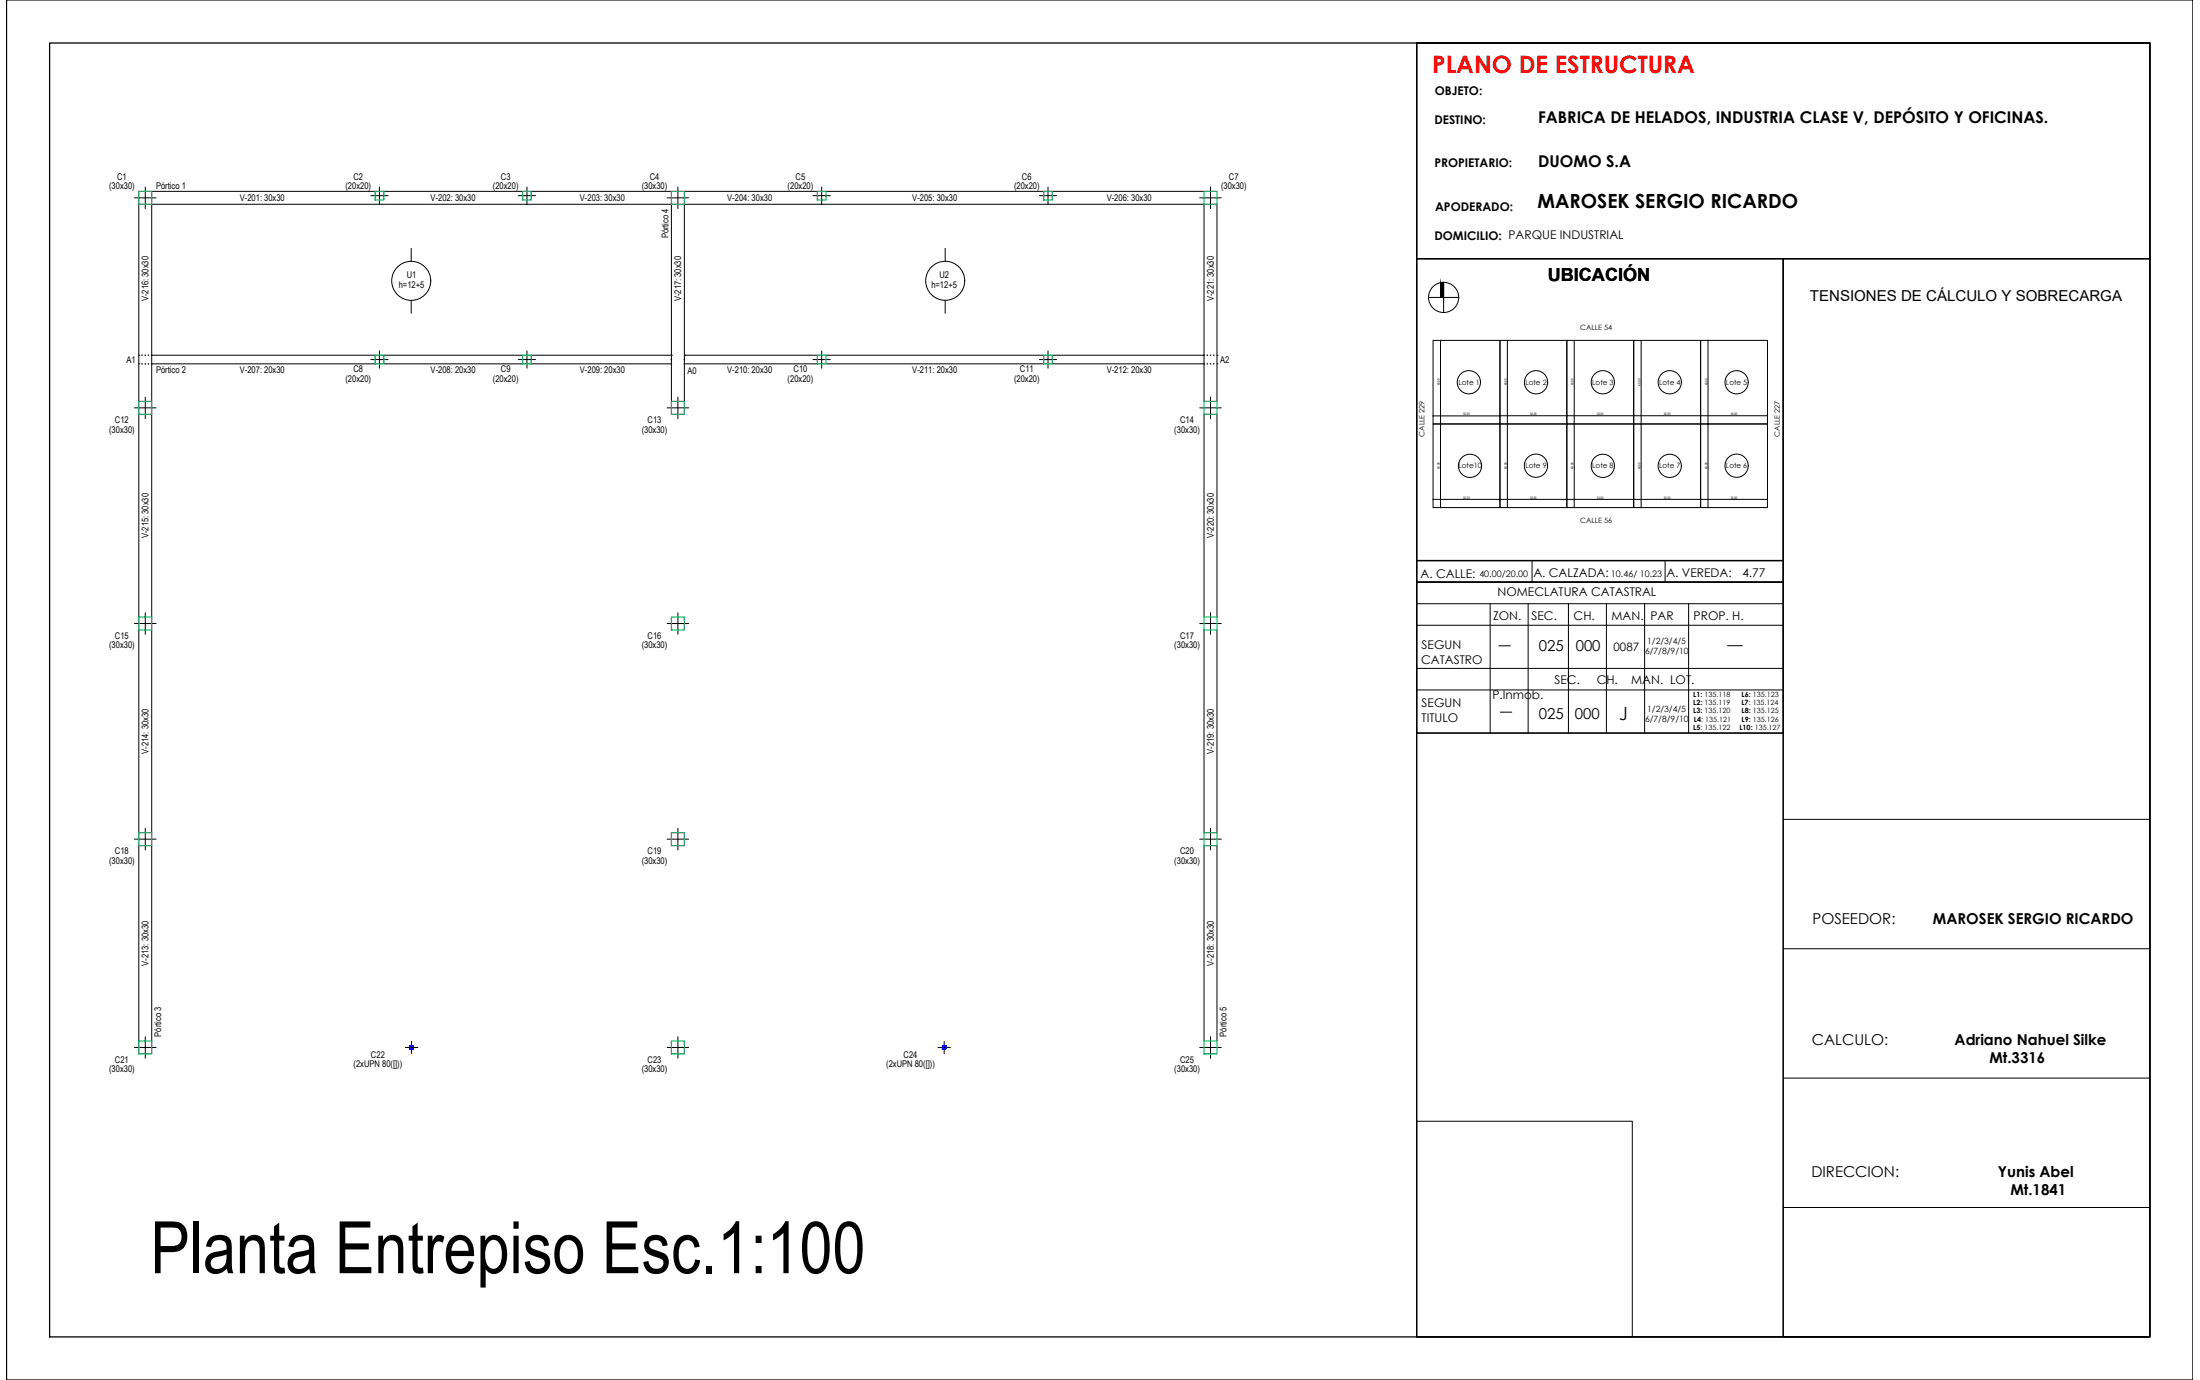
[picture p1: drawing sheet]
<svg xmlns="http://www.w3.org/2000/svg" width="510mm" height="320mm" viewBox="0 0 510 320" stroke-linecap="round" stroke-linejoin="round" font-family="sans-serif">
<!-- layer: 0 -->
<g fill="none" stroke="#000" stroke-width=".23">
<path d="M328.5 10h170v300h-170zM328.5 60h170M413.5 60v250M332.3 78.9h15.5v19.4h-15.5zM334 78.9v.1M334 78.9v38.8M347.8 78.9h15.5v19.4h-15.5zM349.5 78.9v.1M349.5 78.9v38.8M363.3 78.9h15.5v19.4h-15.5zM365 78.9l.1 .1M365 78.9v38.8"/>
<path d="M378.8 78.9h15.5v19.4h-15.5zM380.5 78.9l.1 .1M380.5 79v38.7M394.3 78.9h15.5v19.4h-15.5zM396 78.9l.1 .1M396 78.9l.1 38.8M332.3 98.3h15.5v19.4h-15.5zM332.3 96.4v.1M334 98.3h.1M347.8 98.3h15.5v19.4h-15.5zM347.8 96.4v.1M349.5 98.3h.1"/>
<path d="M363.3 98.3h15.5v19.4h-15.5zM363.3 96.4h.1M365 98.3h.1M378.8 98.3h15.5v19.4h-15.5zM378.8 96.4h.1M380.5 98.3l.1 .1M394.3 98.3h15.5v19.4h-15.5zM394.4 96.4h-.1M396 98.3h.1M409.8 96.4h-77.5M409.9 96.4h-.1M332.3 115.8h77.5"/>
<path d="M332.3 115.8h.1M334 117.7h.1M347.8 115.8h.1M363.3 115.8h.1M365 117.7h.1M378.8 115.8h.1M394.4 115.8h-.1M328.5 135h85M328.5 140h85M345.5 140v30M354.3 140v30M355.2 130v5"/>
<path d="M363.7 140v30M372.5 140v30M381.3 140v30M386.1 130v5M391.5 140v30M328.5 145h85M328.5 155h85M328.5 160h85M328.5 170h85M413.5 190h85M413.5 220h85M328.5 260h50v50h-50z"/>
<path d="M413.5 250h85M413.5 280h85"/>
<circle cx="340.6" cy="88.6" r="2.69"/>
<circle cx="356.2" cy="88.6" r="2.69"/>
<circle cx="371.6" cy="88.6" r="2.69"/>
<circle cx="387.2" cy="88.6" r="2.69"/>
<circle cx="402.7" cy="88.6" r="2.69"/>
<circle cx="340.9" cy="108" r="2.69"/>
<circle cx="356.1" cy="108" r="2.69"/>
<circle cx="371.6" cy="108" r="2.69"/>
<circle cx="387.2" cy="108" r="2.69"/>
<circle cx="402.7" cy="108" r="2.69"/>
</g>
<!-- layer: VISTAS -->
<g fill="#000" stroke="#000" stroke-width=".23">
<path d="M334.4 65.5h.3z"/>
<path d="M334.4 65.5h.3zM334 65.5h.7z"/>
<path d="M334 65.5l.7 3.5v-3.5zM334 65.5l.7 3.5h-.7z"/>
</g>
<!-- layer: SILUETA DE SUPERFICIES -->
<g fill="none" stroke="#000" stroke-width=".23">
<path d="M331.2 69h7M334 65.5v3.5M334.7 65.5v7"/>
<circle cx="334.7" cy="69" r="3.5"/>
</g>
<!-- layer: plano 01 -->
<path d="M347.5 149.7h2.7M400.6 149.7h3.4M347.9 165.1h2.6" fill="none" stroke="#000" stroke-width=".23"/>
<!-- layer: 0 -->
<path d="M1.5 0h507v320h-507zM11.5 10h487v300h-487zM328.5 10h170v300h-170zM328.5 10h170v50h-170zM328.5 60h85v70h-85zM413.5 60h85v250h-85zM328.5 130h85v5h-85zM328.5 135h85v35h-85z" fill="none" stroke="#000" stroke-width=".3"/>
<!-- layer: VIG_CARAS -->
<g fill="none" stroke="#000" stroke-width=".23">
<path d="M32.2 47.4v45.7M35.2 44.4h51.8M89 44.4h32.2M95.3 57.6v3M123.2 44.4h32.5M158.7 44.4h30.8M191.5 44.4h50.5M219.2 57.6v3M244 44.4h35.2M282.2 47.4v45.7M95.3 69.7v2.9M219.2 69.6v3"/>
<path d="M32.2 82.4h.1M32.2 84.4h.1M32.2 96.1v47M35.2 93.1v-45.7h120.5v45.7M35.2 96.1v47M35.2 84.4h51.8M35.2 82.4h51.8M89 84.4h32.2M89 82.4h32.2M123.2 84.4h32.5M123.2 82.4h32.5M155.7 82.4h.1"/>
<path d="M158.7 82.4h.1M158.7 93.1v-45.7h120.5v45.7M158.7 84.4h30.8M158.7 82.4h30.8M191.5 84.4h50.5M191.5 82.4h50.5M244 84.4h35.2M244 82.4h35.2M279.2 96.1v47M282.2 84.4h.1M282.2 82.4h.1M282.2 96.1v47"/>
<path d="M32.2 146.1v47M35.2 146.1v47M279.2 146.1v47M282.2 146.1v47M32.2 196.1v45.3M35.2 196.1v45.3M279.2 196.1v45.3M282.2 196.1v45.3"/>
<circle cx="95.4" cy="65.1" r="4.5"/>
<circle cx="219.2" cy="65.1" r="4.5"/>
</g>
<g fill="#000" stroke="#000" stroke-width=".23">
<circle cx="32.9" cy="82.4" r=".06"/>
<circle cx="32.9" cy="84.4" r=".06"/>
<circle cx="33.7" cy="84.4" r=".06"/>
<circle cx="33.7" cy="82.4" r=".06"/>
<circle cx="34.4" cy="82.4" r=".06"/>
<circle cx="34.4" cy="84.4" r=".06"/>
<circle cx="35.2" cy="84.4" r=".06"/>
<circle cx="35.2" cy="82.4" r=".06"/>
<circle cx="155.7" cy="83.4" r=".06"/>
<circle cx="155.7" cy="84.4" r=".06"/>
<circle cx="158.7" cy="83.4" r=".06"/>
<circle cx="158.7" cy="84.4" r=".06"/>
<circle cx="279.2" cy="82.4" r=".06"/>
<circle cx="279.2" cy="84.4" r=".06"/>
<circle cx="279.9" cy="82.4" r=".06"/>
<circle cx="279.9" cy="84.4" r=".06"/>
<circle cx="280.7" cy="82.4" r=".06"/>
<circle cx="280.7" cy="84.4" r=".06"/>
<circle cx="281.4" cy="82.4" r=".06"/>
<circle cx="281.4" cy="84.4" r=".06"/>
</g>
<!-- layer: COLUMNAS_EJES -->
<g fill="none" stroke="#000" stroke-width=".23">
<path d="M31.2 45.9h5M33.7 43.4v5M86 45.4h4M88 43.4v4M120.2 45.4h4M122.2 43.4v4M154.7 45.9h5M157.2 43.4v5M188.5 45.4h4M190.5 43.4v4M241 45.4h4M243 43.4v4"/>
<path d="M278.2 45.9h5M280.7 43.4v5M31.2 94.6h5M33.7 92.1v5M86 83.4h4M88 81.4v4M120.2 83.4h4M122.2 81.4v4M154.7 94.6h5M157.2 92.1v5M188.5 83.4h4M190.5 81.4v4"/>
<path d="M241 83.4h4M243 81.4v4M278.2 94.6h5M280.7 92.1v5M31.2 144.6h5M33.7 142.1v5M154.7 144.6h5M157.2 142.1v5M278.2 144.6h5M280.7 142.1v5M31.2 194.6h5M33.7 192.1v5"/>
<path d="M154.7 194.6h5M157.2 192.1v5M278.2 194.6h5M280.7 192.1v5M31.2 242.9h5M33.7 240.4v5M94 242.9h2.9M95.4 241.5v2.8M154.7 242.9h5M157.2 240.4v5M217.5 242.9h2.9M218.9 241.5v2.8"/>
<path d="M278.2 242.9h5M280.7 240.4v5"/>
</g>
<!-- layer: PILAR_HORMIGON -->
<g fill="none" stroke="#00b85c" stroke-width=".3">
<path d="M32.2 44.4h3v3h-3zM87 44.4h2v2h-2zM121.2 44.4h2v2h-2zM155.7 44.4h3v3h-3zM189.5 44.4h2v2h-2zM242 44.4h2v2h-2zM279.2 44.4h3v3h-3zM32.2 93.1h3v3h-3zM87 82.4h2v2h-2zM121.2 82.4h2v2h-2zM155.7 93.1h3v3h-3zM189.5 82.4h2v2h-2z"/>
<path d="M242 82.4h2v2h-2zM279.2 93.1h3v3h-3zM32.2 143.1h3v3h-3zM155.7 143.1h3v3h-3zM279.2 143.1h3v3h-3zM32.2 193.1h3v3h-3zM155.7 193.1h3v3h-3zM279.2 193.1h3v3h-3zM32.2 241.4h3v3h-3zM155.7 241.4h3v3h-3zM279.2 241.4h3v3h-3z"/>
</g>
<!-- layer: PILAR_METALICO -->
<path d="M95 242.5h.4l-.4 .1v.6l.4 .1h-.4zM95.4 242.5h.5v.8h-.5l.4-.1v-.6zM218.5 242.5h.4h-.4v.7l.4 .1h-.4zM218.9 242.5h.5v.8h-.5l.4-.1v-.7z" fill="none" stroke="#00f" stroke-width=".23"/>
<text font-size="16.8" x="34.9" y="295.2">Planta Entrepiso Esc.1:100</text>
<text font-size="5.6" fill="#f00" x="332.1" y="17">PLANO DE ESTRUCTURA</text>
<text font-size="4.5" x="356.5" y="48.2">MAROSEK SERGIO RICARDO</text>
<g font-size="4.2">
<text x="358.9" y="65.2">UBICACIÓN</text>
<text x="375.4" y="166.9">J</text>
</g>
<g font-size="3.8">
<text x="356.6" y="28.6">FABRICA DE HELADOS, INDUSTRIA CLASE V, DEPÓSITO Y OFICINAS.</text>
<text x="356.6" y="38.8">DUOMO S.A</text>
</g>
<g font-size="3.5">
<text x="419.7" y="69.7">TENSIONES DE CÁLCULO Y SOBRECARGA</text>
<text x="356.8" y="150.9">025</text>
<text x="365.4" y="150.9">000</text>
<text x="356.8" y="166.8">025</text>
<text x="365.2" y="166.8">000</text>
<text x="420.3" y="214.2">POSEEDOR:</text>
<text x="448.2" y="214.2">MAROSEK SERGIO RICARDO</text>
<text x="420.1" y="242.3">CALCULO:</text>
<text x="453.2" y="242.3">Adriano Nahuel Silke</text>
<text x="461.3" y="246.5">Mt.3316</text>
<text x="420" y="272.8">DIRECCION:</text>
<text x="463.2" y="272.8">Yunis Abel</text>
<text x="466.2" y="277">Mt.1841</text>
</g>
<g font-size="2.8">
<text x="332.7" y="22">OBJETO:</text>
<text x="332.6" y="28.7">DESTINO:</text>
<text x="332.6" y="38.8">PROPIETARIO:</text>
<text x="332.8" y="48.8">APODERADO:</text>
<text x="332.6" y="55.6">DOMICILIO: PARQUE INDUSTRIAL</text>
<text x="329.4" y="134">A. CALLE:</text>
<text x="355.5" y="133.8">A. CALZADA:</text>
<text x="386.4" y="133.8">A. VEREDA:</text>
<text x="404" y="133.8">4.77</text>
<text x="346.2" y="143.6">ZON.</text>
<text x="347.2" y="138.2">NOMECLATURA CATASTRAL</text>
<text x="355.1" y="143.6">SEC.</text>
<text x="364.9" y="143.6">CH.</text>
<text x="373.7" y="143.6">MAN. PAR</text>
<text x="392.7" y="143.6">PROP. H.</text>
<text x="329.5" y="153.9">CATASTRO</text>
<text x="329.6" y="150.5">SEGUN</text>
<text x="360.5" y="158.6">SEC.</text>
<text x="370.2" y="158.6">CH.</text>
<text x="378.3" y="158.6">MAN. LOT.</text>
<text x="329.6" y="167.4">TITULO</text>
<text x="329.6" y="164">SEGUN</text>
<text x="346" y="162">P.Inmob.</text>
</g>
<text font-size="2.7" x="374.1" y="150.9">0087</text>
<g font-size="2.1">
<text x="27.1" y="41.7">C1</text>
<text x="81.9" y="41.7">C2</text>
<text x="116.1" y="41.7">C3</text>
<text x="150.6" y="41.7">C4</text>
<text x="184.5" y="41.7">C5</text>
<text x="237" y="41.7">C6</text>
<text x="285" y="41.7">C7</text>
<text x="25.3" y="43.9">(30x30)</text>
<text x="36.2" y="43.7">Pórtico 1</text>
<text x="55.6" y="46.6">V-201: 30x30</text>
<text x="80.1" y="43.9">(20x20)</text>
<text x="99.9" y="46.6">V-202: 30x30</text>
<text x="114.3" y="43.9">(20x20)</text>
<text x="134.5" y="46.6">V-203: 30x30</text>
<text x="148.8" y="43.9">(30x30)</text>
<text x="168.6" y="46.6">V-204: 30x30</text>
<text x="182.6" y="43.9">(20x20)</text>
<text x="211.5" y="46.6">V-205: 30x30</text>
<text x="235.1" y="43.9">(20x20)</text>
<text x="256.6" y="46.6">V-206: 30x30</text>
<text x="283.1" y="43.9">(30x30)</text>
<text x="155" y="55.3" transform="rotate(-90 155 55.3)">Pórtico 4</text>
<text x="94.3" y="64.5">U1</text>
<text x="217.8" y="64.5">U2</text>
<text x="34.4" y="69.8" transform="rotate(-90 34.4 69.8)">V-216: 30x30</text>
<text x="92.5" y="66.8">h=12+5</text>
<text x="157.9" y="69.8" transform="rotate(-90 157.9 69.8)">V-217: 30x30</text>
<text x="216" y="66.8">h=12+5</text>
<text x="281.4" y="69.8" transform="rotate(-90 281.4 69.8)">V-221: 30x30</text>
<text x="29.3" y="84.1">A1</text>
<text x="36.2" y="86.6">Pórtico 2</text>
<text x="55.6" y="86.6">V-207: 20x30</text>
<text x="80.1" y="88.6">(20x20)</text>
<text x="81.9" y="86.4">C8</text>
<text x="99.9" y="86.6">V-208: 20x30</text>
<text x="114.3" y="88.6">(20x20)</text>
<text x="116.1" y="86.4">C9</text>
<text x="134.5" y="86.6">V-209: 20x30</text>
<text x="159.4" y="86.7">A0</text>
<text x="168.6" y="86.6">V-210: 20x30</text>
<text x="182.6" y="88.6">(20x20)</text>
<text x="184" y="86.4">C10</text>
<text x="211.5" y="86.6">V-211: 20x30</text>
<text x="235.1" y="88.6">(20x20)</text>
<text x="236.5" y="86.4">C11</text>
<text x="256.6" y="86.6">V-212: 20x30</text>
<text x="282.9" y="84.1">A2</text>
<text x="25.3" y="100.3">(30x30)</text>
<text x="26.7" y="98.1">C12</text>
<text x="148.8" y="100.3">(30x30)</text>
<text x="150.2" y="98.1">C13</text>
<text x="272.3" y="100.3">(30x30)</text>
<text x="273.7" y="98.1">C14</text>
<text x="34.4" y="124.8" transform="rotate(-90 34.4 124.8)">V-215: 30x30</text>
<text x="281.4" y="124.8" transform="rotate(-90 281.4 124.8)">V-220: 30x30</text>
<text x="343" y="133.7">40.00/20.00</text>
<text x="373.5" y="133.7">10.46/ 10.23</text>
<text x="26.7" y="148.1">C15</text>
<text x="150.2" y="148.1">C16</text>
<text x="273.7" y="148.1">C17</text>
<text x="25.3" y="150.3">(30x30)</text>
<text x="148.8" y="150.3">(30x30)</text>
<text x="272.3" y="150.3">(30x30)</text>
<text x="34.4" y="174.8" transform="rotate(-90 34.4 174.8)">V-214: 30x30</text>
<text x="281.4" y="174.8" transform="rotate(-90 281.4 174.8)">V-219: 30x30</text>
<text x="25.3" y="200.3">(30x30)</text>
<text x="26.7" y="198.1">C18</text>
<text x="148.8" y="200.3">(30x30)</text>
<text x="150.2" y="198.1">C19</text>
<text x="272.3" y="200.3">(30x30)</text>
<text x="273.7" y="198.1">C20</text>
<text x="34.4" y="223.9" transform="rotate(-90 34.4 223.9)">V-213: 30x30</text>
<text x="281.4" y="223.9" transform="rotate(-90 281.4 223.9)">V-218: 30x30</text>
<text x="37.4" y="240.4" transform="rotate(-90 37.4 240.4)">Pórtico 3</text>
<text x="86" y="245.3">C22</text>
<text x="209.5" y="245.3">C24</text>
<text x="284.4" y="240.4" transform="rotate(-90 284.4 240.4)">Pórtico 5</text>
<text x="25.3" y="248.6">(30x30)</text>
<text x="26.7" y="246.4">C21</text>
<text x="82" y="247.5">(2xUPN 80([]))</text>
<text x="148.8" y="248.6">(30x30)</text>
<text x="150.2" y="246.4">C23</text>
<text x="205.5" y="247.5">(2xUPN 80([]))</text>
<text x="272.3" y="248.6">(30x30)</text>
<text x="273.7" y="246.4">C25</text>
</g>
<g font-size="2">
<text x="381.9" y="149.3">1/2/3/4/5</text>
<text x="381.4" y="151.6">6/7/8/9/10</text>
<text x="381.4" y="167.3">6/7/8/9/10</text>
<text x="381.9" y="165">1/2/3/4/5</text>
</g>
<g font-size="1.7">
<text x="366.4" y="76.5">CALLE 54</text>
<text x="338.2" y="89.2">Lote 1</text>
<text x="353.7" y="89.2">Lote 2</text>
<text x="369.2" y="89.2">Lote 3</text>
<text x="384.7" y="89.2">Lote 4</text>
<text x="400.2" y="89.2">Lote 5</text>
<text x="330.3" y="101.2" transform="rotate(-90 330.3 101.2)">CALLE 229</text>
<text x="412.7" y="101.2" transform="rotate(-90 412.7 101.2)">CALLE 227</text>
<text x="338.2" y="108.6">Lote10</text>
<text x="353.7" y="108.6">Lote 9</text>
<text x="369.2" y="108.6">Lote 8</text>
<text x="384.7" y="108.6">Lote 7</text>
<text x="400.2" y="108.6">Lote 6</text>
<text x="366.4" y="121.2">CALLE 56</text>
<text x="392.6" y="161.5">L1: 135.118</text>
<text x="403.8" y="161.5">L6: 135.123</text>
<text x="392.6" y="165.4">L3: 135.120</text>
<text x="392.6" y="163.5">L2: 135.119</text>
<text x="392.8" y="167.4">L4: 135.121</text>
<text x="403.8" y="163.5">L7: 135.124</text>
<text x="403.8" y="165.4">L8: 135.125</text>
<text x="403.8" y="167.4">L9: 135.126</text>
<text x="392.6" y="169.3">L5: 135.122</text>
<text x="403.3" y="169.3">L10: 135.127</text>
</g>
<g font-size=".8">
<text x="333.9" y="89.4" transform="rotate(-90 333.9 89.4)">40.00</text>
<text x="349.4" y="89.4" transform="rotate(-90 349.4 89.4)">40.00</text>
<text x="364.9" y="89.4" transform="rotate(-90 364.9 89.4)">40.00</text>
<text x="380.4" y="89.4" transform="rotate(-90 380.4 89.4)">40.00</text>
<text x="395.9" y="89.4" transform="rotate(-90 395.9 89.4)">40.00</text>
<text x="339.3" y="96.3">32.00</text>
<text x="354.8" y="96.2">32.00</text>
<text x="370.3" y="96.2">32.00</text>
<text x="385.8" y="96.2">32.00</text>
<text x="401.3" y="96.2">32.00</text>
<text x="333.9" y="108.8" transform="rotate(-90 333.9 108.8)">40.00</text>
<text x="349.4" y="108.8" transform="rotate(-90 349.4 108.8)">40.00</text>
<text x="364.9" y="108.8" transform="rotate(-90 364.9 108.8)">40.00</text>
<text x="380.4" y="108.8" transform="rotate(-90 380.4 108.8)">40.00</text>
<text x="395.9" y="108.8" transform="rotate(-90 395.9 108.8)">40.00</text>
<text x="339.3" y="115.6">32.00</text>
<text x="354.8" y="115.6">32.00</text>
<text x="370.3" y="115.6">32.00</text>
<text x="385.8" y="115.6">32.00</text>
<text x="401.3" y="115.6">32.00</text>
</g>
</svg>
